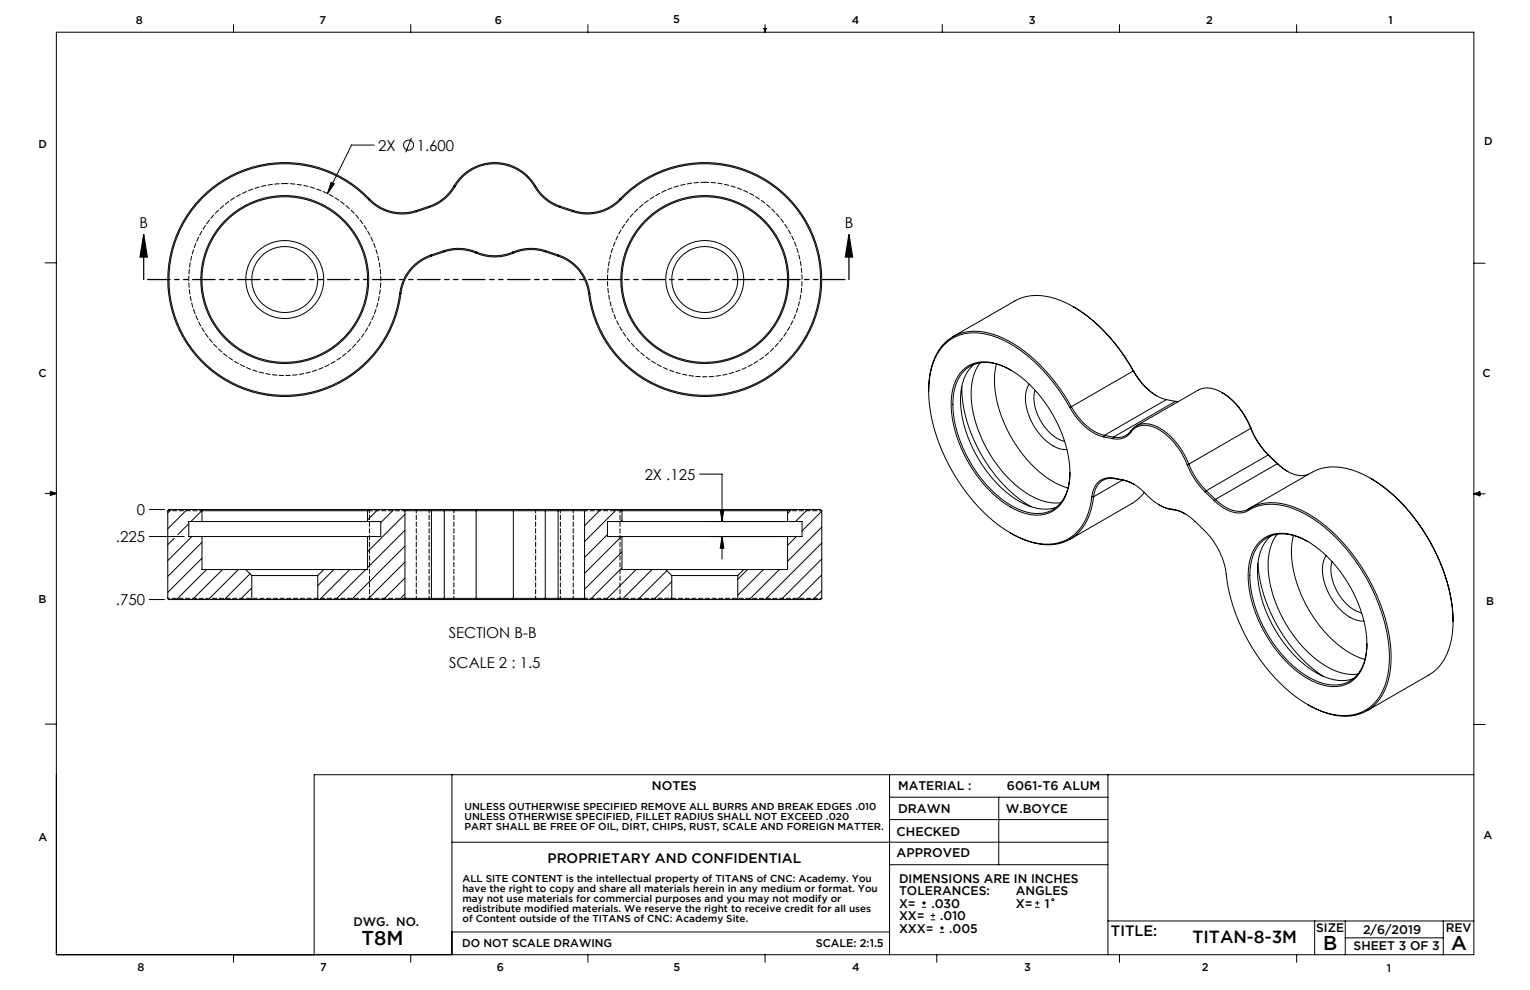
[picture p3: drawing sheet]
<svg xmlns="http://www.w3.org/2000/svg" width="432mm" height="279mm" viewBox="0 0 432 279" stroke-linecap="round" stroke-linejoin="round" font-family="sans-serif">
<g fill="none" stroke="#000" stroke-width=".28">
<path d="M15.9 9.1h400.1v260.3h-400.1zM65.9 6.9v2.2M115.9 6.9v2.2M165.9 6.9v2.2M215.6 8h.6l-.3 1.1zM215.7 8l.2 1.1M215.9 6.9v2.2M216 8l-.1 1.1M265.9 6.9v2.2M315.9 6.9v2.2M365.9 6.9v2.2M116.1 38.9l-1.6 4.1"/>
<path d="M93.4 51.4l.9 .5-1.9 2.7zM104 56.4a32.7 32.7 0 0 0-51 4.6 32.7 32.7 0 0 0 16.2 48.6 32.7 32.7 0 0 0 43.6-26.8M104 56.4a13 13 0 0 0 13.6 3.3M104.3 56.1a12.7 12.7 0 0 0 13.2 3.3M104.3 56.1a33 33 0 0 0-51.6 4.7 33 33 0 0 0 16.4 49.1 33 33 0 0 0 44.1-27.1M104.3 56.1l-.3 .3M105.6 40.9h-6.4l-6.8 13.7M117.5 59.4l.1 .3M121.1 58.2l.1 .3M121.1 58.2l-3.6 1.2M121.2 58.5l-3.6 1.2M128.1 52.5a12.7 12.7 0 0 1-7 5.7"/>
<path d="M128.1 52.5a13.3 13.3 0 0 1 23.1 0M128.1 52.5l.3 .2M128.4 52.7a13 13 0 0 1-7.2 5.8M128.4 52.7a13 13 0 0 1 22.5 0M150.9 52.7a13 13 0 0 0 7.1 5.8M151.2 52.5a12.7 12.7 0 0 0 7 5.7M151.2 52.5l-.3 .2M158 58.5l3.7 1.2M158.2 58.2l-.2 .3M158.2 58.2l3.6 1.2M161.8 59.4l-.1 .3M175 56.1a33 33 0 0 1 51.5 4.7 33 33 0 0 1-16.3 49.1 33 33 0 0 1-44.1-27.1"/>
<path d="M175 56.1a12.7 12.7 0 0 1-13.2 3.3M175 56.1l.2 .3M175.2 56.4a13 13 0 0 1-13.5 3.3M175.2 56.4a32.7 32.7 0 0 1 51 4.6 32.7 32.7 0 0 1-16.1 48.6 32.7 32.7 0 0 1-43.7-26.8M12.7 74.2h3.2M121.6 72a13 13 0 0 0-8.8 10.8M121.6 72l.2 .3M121.8 72.3a12.7 12.7 0 0 0-8.6 10.5M125.3 70.8a13 13 0 0 1 9.2 .3M125.3 70.8l.1 .3M125.3 70.8l-3.7 1.2M125.4 71.1a12.7 12.7 0 0 1 9 .4"/>
<path d="M125.4 71.1l-3.6 1.2M134.4 71.5a13.3 13.3 0 0 0 10.5 0M134.5 71.1a13 13 0 0 0 10.2 0M134.5 71.1l-.1 .4M144.7 71.1l.2 .4M153.9 71.1a12.7 12.7 0 0 0-9 .4M153.9 71.1l3.6 1.2M154 70.8a13 13 0 0 0-9.3 .3M154 70.8l3.6 1.2M154 70.8l-.1 .3M157.5 72.3a12.7 12.7 0 0 1 8.6 10.5M157.6 72a13 13 0 0 1 8.8 10.8"/>
<path d="M157.6 72l-.1 .3M416 74.3h3.1M112.8 82.8h.4M166.4 82.8h-.3M268.9 95l17.5-10.1a14.6 14.6 0 0 1 12.9-.1 44.2 44.2 0 0 1 20.5 19.9M302.9 86.6a47 47 0 0 1 17 18M262.1 110.4a19.1 19.1 0 0 1 4.7-13.8 12.9 12.9 0 0 1 13.6-2.2 39 39 0 0 1 18.6 15l3.4 5.4M271.4 109.1a42.5 42.5 0 0 0 15.8 31.4l3.8 2.5M271.6 104.6a9.5 9.5 0 0 1 10.4-1.7 32.2 32.2 0 0 1 16 15.8 29.7 29.7 0 0 1 3.6 18.5 9.2 9.2 0 0 1-12.6 7.6 29.8 29.8 0 0 1-15.3-13.6 32.2 32.2 0 0 1-5-20.3 11.6 11.6 0 0 1 2.9-6.3zM274.9 102.8a12.8 12.8 0 0 0-3.8 10.8 36.7 36.7 0 0 0 16.5 27.9 12.3 12.3 0 0 0 10.6 1.6M276.6 102.4a16.2 16.2 0 0 0-2.2 12.5 37.1 37.1 0 0 0 16.2 24.8 13.7 13.7 0 0 0 8.8 2.2M281.2 102.7a28.3 28.3 0 0 0 3.6 19.7 32.4 32.4 0 0 0 14.9 14.8l1.7 .5"/>
<path d="M285.3 104.5a12.2 12.2 0 0 0-10.9-1.5 10.6 10.6 0 0 0-5.4 9.6 35.9 35.9 0 0 0 10.9 25.8 20.4 20.4 0 0 0 12.3 6.5 8.8 8.8 0 0 0 9.3-7.6l.5-4M290.5 108.4a10.2 10.2 0 0 0 .1 9.4 14.5 14.5 0 0 0 9.1 9l1.4 .1M292.1 110.1a12.8 12.8 0 0 0 3.9 11.8l2.4 1.9 2.1 .8M301.9 115a45.7 45.7 0 0 0-18.8-19 15.3 15.3 0 0 0-14.4-.4 14.9 14.9 0 0 0-6.4 11.5 44.8 44.8 0 0 0 7.4 27.5 42.7 42.7 0 0 0 19.3 17.7 13.9 13.9 0 0 0 13.9-1.2 15.6 15.6 0 0 0 5.2-10.9M301.9 115a16.3 16.3 0 0 0 9.6 8.3M302.4 114.8a15.6 15.6 0 0 0 9.3 8.1M302.4 114.8l-.5 .2M319.8 104.7a15.6 15.6 0 0 0 9.4 8.1M319.8 104.7l-17.4 10.1M319.9 104.6a19.1 19.1 0 0 0 6.6 7.1M319.9 104.6l-.1 .1M329.2 112.8l-17.5 10.1"/>
<path d="M329.2 112.8l2.5 .5M331.7 113.3l-17.4 10.1M331.7 113.3l.8 .1M344.8 110.8a19.6 19.6 0 0 1 8.2 10M12.7 139.3h3.2M14.2 139l1.7 .3M14.2 138.7l1.7 .6-1.7 .5zM15.9 139.3l-1.7 .2M197.4 133.8h6.4v13.4M311.5 123.3l2.6 .5M311.7 122.9l-.2 .4M311.7 122.9l2.6 .5"/>
<path d="M314.3 123.4l-.2 .4M314.4 134.9a4.9 4.9 0 0 0-6.1 4.3l-.2 1M314.4 134.9l2.6 .5M314.4 134.9l.3 .2M314.7 135.1a5 5 0 0 0-6.1 5.1M314.7 135.1l2.6 .5M316.8 135.5l-8.2 4.7M317 135.4a14 14 0 0 1 7.4 5l2.7 2.1 1.9 .8 1.7 .4M317 135.4l.3 .2M317.3 135.6l2.7 1M319.2 122a4.8 4.8 0 0 1-5.1 1.8M319.2 122a5.2 5.2 0 0 1 6.9-1.2 19.1 19.1 0 0 1 9 10.3"/>
<path d="M319.2 121.6a5.4 5.4 0 0 1 7.2-1.3 19.6 19.6 0 0 1 9.1 10.7M319.2 121.6a4.6 4.6 0 0 1-4.9 1.8M319.2 121.6v.4M320.7 120.2l17.5-10.1a6.6 6.6 0 0 1 6.6 .7 20.6 20.6 0 0 1 8.2 10.1M322.9 139l-1.2 1.4-1.9 1.5-17.9 10.3M335.1 131.1a21.9 21.9 0 0 0 5 7.7M335.5 131a21.3 21.3 0 0 0 4.9 7.5M335.5 131l-.4 .1M340.1 138.8l2.6 2.5M340.4 138.5l-.3 .3M340.4 138.5l2.6 2.5M353 120.9a21.3 21.3 0 0 0 4.9 7.5"/>
<path d="M353 120.9l-17.5 10.1M353 120.8a21.9 21.9 0 0 0 5.1 7.7l-.2-.1M353 120.8v.1M357.9 128.4l-17.5 10.1M357.9 128.4l2.8 2.5M360.5 130.9a9.6 9.6 0 0 0 7.8 3.3l1.1-.4M360.5 130.9l-17.5 10.1M360.5 130.9h.2M360.7 130.9l2.7 2.2M386.7 135a51.1 51.1 0 0 1 22.2 31l1 5.6 .2 3.8M416 139.4h3.1M416 139.4l1.7-.6v1.1z"/>
<path d="M416 139.4l1.7 .2M417.7 139.1l-1.7 .3M42.1 143.8h4.3M42.1 151.4h9.9M48.3 143.8l-1 .9M49.1 151.9l-1.8 1.8M52.8 143.8l-5.5 5.4M53.3 147.8l-3.2 3.1M54.1 151.4l-6.8 6.8M56.7 143.8h47.4M56.7 143.8h-9l-.4 .3v24.8l.4 .3h23.4M56.7 143.8l.3 .3"/>
<path d="M57 144.1l-3.1 3.1M57 153.1l-9.7 9.6M57 157.5l-9.7 9.7M57 144.1h46.7M57 147.2h46.7M57 151.4h46.7M57 147.2h-3.7v4.2h3.7M57 144.1v3.1M57 151.4v9.3h12.4M103.7 147.2h3.8v4.2h-3.8M103.7 144.1v3.1M103.7 151.4v9.3h-12.3"/>
<path d="M104.1 143.8h9.8M104.1 143.8l-.4 .3M106.7 143.8l-3 2.9M111.2 143.8l-3.7 3.7M113.9 143.8l.4 .3M113.9 143.8h7.7M114.3 145.2l-10.6 10.5M114.3 149.7l-10.6 10.5M114.3 154.1l-15.1 15.1M114.3 158.6l-10.6 10.6M114.3 144.1h7.5M114.3 144.1v24.8"/>
<path d="M121.6 143.8h3.7M121.6 143.8l.2 .3M121.8 144.1v24.8M121.8 144.1h3.6M125.3 143.8h9.2M125.3 143.8l.1 .3M125.4 144.1h9M125.4 144.1v24.8M134.4 144.1h10.5M134.4 144.1v24.8M134.5 143.8h10.2M134.5 143.8l-.1 .3"/>
<path d="M144.7 143.8h9.3M144.7 143.8l.2 .3M144.9 144.1h9M144.9 144.1v24.8M153.9 144.1h3.6M153.9 144.1v24.8M154 143.8h3.6M154 143.8l-.1 .3M157.5 144.1h7.5M157.5 144.1v24.8M157.6 143.8h7.8M157.6 143.8l-.1 .3"/>
<path d="M165 144.1v24.8M165.4 143.8l-.4 .3M165.4 143.8h9.8M169.5 143.8l-4.5 4.5M171.4 150.9l-6.4 6.4M174 143.8l-9 9M175.2 143.8h47.4M175.2 143.8l.3 .3M175.4 151.4l-10.4 10.4M175.5 146.8l-.4 .4M175.5 155.8l-10.5 10.5M175.5 144.1h46.8"/>
<path d="M175.5 147.2h46.8M175.5 151.4h46.8M175.5 147.2h-4.1v4.2h4.1M175.5 144.1v3.1M175.5 151.4v9.3h12.4M200.6 151.4h20.4M200.6 147.2h20.4M203.3 143.9h1l-.5 3.3zM203.8 151.4l.5 3.3h-1zM203.8 151.4v6.4M222.3 147.2h4.1v4.2h-4.1M222.3 144.1v3.1"/>
<path d="M222.3 151.4v9.3h-12.4M222.6 143.8h9l.3 .3v24.8l-.3 .3h-23.4M222.6 143.8l-.3 .3M223.4 143.8l-1.1 1.1M224.8 151.4l-2.5 2.5M227.9 143.8l-3.4 3.4M231.9 144.3l-5.5 5.5M231.9 148.8l-9.6 9.6M231.9 153.3l-15.9 15.9M231.9 157.7l-11.4 11.5M308.1 140.2h.5M308.6 140.2a14.9 14.9 0 0 1-7.3 12.4 15.7 15.7 0 0 1-13.5-.8l-2.6-1.4"/>
<path d="M327.1 142.5l.2 .1a9 9 0 0 0 3.8 1.3M330.7 143.7a11.4 11.4 0 0 1 6.6 3.5 23.4 23.4 0 0 1 8.6 13.7 52.2 52.2 0 0 0 22.3 37.4 18.6 18.6 0 0 0 15.2 3 13.1 13.1 0 0 0 8.3-11 41.5 41.5 0 0 0-5.1-25.4 47.6 47.6 0 0 0-18.5-19.9 16.6 16.6 0 0 0-14.8-1.5l-1 .6M330.7 143.7l.4 .2M331.1 143.9l1.5 .3 1.9 .8M342.7 141.3a9.9 9.9 0 0 0 8.1 3.4l1.5-.6M343 141a9.6 9.6 0 0 0 7.8 3.3l1.5-.7M343 141l-.3 .3M352.3 143.6a14.3 14.3 0 0 1 13.1-.4 43.1 43.1 0 0 1 19.5 17.8 47.2 47.2 0 0 1 7.7 26.2 16.1 16.1 0 0 1-6.6 13.3 14.5 14.5 0 0 1-13.1 .2l-3.9-1.9M352.3 143.6v.5M352.7 143.4l17.5-10.1a14.4 14.4 0 0 1 12.7-.2 43.1 43.1 0 0 1 19.5 17.8 47.2 47.2 0 0 1 7.6 26.2 16.1 16.1 0 0 1-6.5 13.3l-17.7 10.2M355 158.9a43.4 43.4 0 0 0 18.4 32M355.4 153a9.5 9.5 0 0 1 10.5-1.7 32.2 32.2 0 0 1 15.9 15.8 29.7 29.7 0 0 1 3.6 18.5 9.2 9.2 0 0 1-12.6 7.6 29.8 29.8 0 0 1-15.3-13.6 32.2 32.2 0 0 1-5-20.3 11.6 11.6 0 0 1 2.9-6.3z"/>
<path d="M358.7 151.2a12.8 12.8 0 0 0-3.8 10.8 36.7 36.7 0 0 0 16.5 27.8 12.3 12.3 0 0 0 10.6 1.7M360.4 150.8a16.2 16.2 0 0 0-2.2 12.5 37 37 0 0 0 16.2 24.8 13.7 13.7 0 0 0 8.8 2.2M365 151.1a28.3 28.3 0 0 0 3.7 19.7 32.4 32.4 0 0 0 14.8 14.7l1.7 .6M369.1 152.9a12.2 12.2 0 0 0-10.8-1.5 10.6 10.6 0 0 0-5.5 9.6 35.9 35.9 0 0 0 10.9 25.7 20.4 20.4 0 0 0 12.3 6.6 8.8 8.8 0 0 0 9.3-7.7l.5-3.9M374.3 156.8a10.2 10.2 0 0 0 .1 9.4 14.5 14.5 0 0 0 9.2 9l1.3 .1M375.9 158.5a12.8 12.8 0 0 0 4 11.8l2.3 1.8 2.1 .9M42.1 169.2h4.3M58.3 160.7l-8.5 8.5M62.8 160.7l-8.5 8.5M67.3 160.7l-8.5 8.5M69.4 160.7h22M69.4 160.7l1.7 1.7"/>
<path d="M70.6 161.9l-7.3 7.3M71.1 165.9l-3.3 3.3M71.1 162.4h18.6M71.1 169.2h18.6M71.1 162.4v6.8M89.7 169.2h24.2M89.7 162.4v6.8M91.4 160.7l-1.7 1.7M94.2 160.7l-4.5 4.6M98.7 160.7l-8.5 8.5M103.2 160.7l-8.5 8.5M113.9 169.2h7.7"/>
<path d="M114.3 163.1l-6.1 6.1M114.3 167.6l-1.6 1.6M114.3 168.9h7.5M114.3 168.9l-.4 .3M121.6 169.2h3.7M121.8 168.9l-.2 .3M121.8 168.9h3.6M125.3 169.2h9.2M125.4 168.9h9M125.4 168.9l-.1 .3M134.4 168.9h10.5M134.4 168.9l.1 .3"/>
<path d="M134.5 169.2h10.2M144.7 169.2h9.3M144.9 168.9h9M144.9 168.9l-.2 .3M153.9 168.9h3.6M153.9 168.9l.1 .3M154 169.2h3.6M157.5 168.9h7.5M157.5 168.9l.1 .3M157.6 169.2h7.8M165 168.9l.4 .3M165.4 169.2h24.2"/>
<path d="M175.5 160.2l-8.9 9M179.5 160.7l-8.4 8.5M184 160.7l-8.4 8.5M187.9 160.7h22M187.9 160.7l1.7 1.7M188.2 161l-8.2 8.2M189.6 164.2l-5.1 5M189.6 168.6l-.6 .6M189.6 162.4h18.6M189.6 169.2h18.6M189.6 162.4v6.8M208.2 162.4v6.8"/>
<path d="M209.9 160.7l-1.7 1.7M211 160.7l-2.8 2.8M215.5 160.7l-7.3 7.3M219.9 160.7l-8.4 8.5M231.9 162.2l-7 7M231.9 166.7l-2.5 2.5M12.7 204.4h3.2M127.5 218.6v50.8M251.1 218.6v50.8M312.7 218.6v50.8M416 204.5h3.1M416 218.6h-327.3v50.8"/>
<path d="M127.5 237.7h185.2M251.1 231.3h61.6M251.1 225h61.6M281.9 225v19M251.1 244h61.6M260.2 256.1h1.2M260.2 254.8h1.2M260.8 254.2v1.3M262.7 259.6h1.2M262.7 258.4h1.2M263.3 257.8v1.2M292.1 256.1h1.3"/>
<path d="M292.1 254.8h1.3M292.8 254.2v1.3M312.7 259.9h103.3M371 259.9v9.5M379.7 259.9v9.5M407.3 259.9v9.5M65.9 269.4v2.2M115.9 269.4v2.2M127.5 263h123.6M165.9 269.4v2.2M215.9 269.4v2.2M264.4 269.4v2.2"/>
<path d="M265.2 263.1h1.3M265.2 261.9h1.3M265.8 261.3v1.2M315.9 269.4v2.2M365.9 269.4v2.2M379.7 264.7h27.6"/>
<circle cx="115.3" cy="41" r="1.41"/>
<circle cx="80.4" cy="78.9" r="23.7"/>
<circle cx="80.4" cy="78.9" r="9.3"/>
<circle cx="80.4" cy="78.9" r="11"/>
<circle cx="80.4" cy="78.9" r="23.4"/>
<circle cx="198.9" cy="78.9" r="23.7"/>
<circle cx="198.9" cy="78.9" r="9.3"/>
<circle cx="198.9" cy="78.9" r="11"/>
<circle cx="198.9" cy="78.9" r="23.4"/>
<circle cx="297.1" cy="253.9" r=".31"/>
</g>
<path d="M40.6 66.2l1 6.3h-2.1zM40.6 66.2v12.7M239.6 66.2l1 6.3h-2zM239.6 66.2v12.7" fill="none" stroke="#000" stroke-width=".35"/>
<path d="M239.6 78.9h-199" fill="none" stroke="#000" stroke-width=".35" stroke-dasharray="6.3 1.3 1.3 1.3 1.3 1.3" stroke-dashoffset="-1.1"/>
<g fill="#000">
<path d="M93.4 51.4l-1 3.2 1.9-2.7zM203.3 143.9h1l-.5 3.3zM203.8 151.4l.5 3.3h-1z"/>
<path d="M239.6 66.2l1 6.3h-2zM40.6 66.2l1 6.3h-2.1z"/>
</g>
<path d="M80.4 51.8a27.1 27.1 0 0 1 23.7 40.1 27.1 27.1 0 0 1-46.5 1.6 27.1 27.1 0 0 1 20.9-41.6l1.9-.1" fill="none" stroke="#000" stroke-width=".28" stroke-dasharray="1.3 .6" stroke-dashoffset=".3"/>
<path d="M198.9 51.4a27.5 27.5 0 0 1 24.1 40.7 27.5 27.5 0 0 1-47.2 1.6 27.5 27.5 0 0 1 21.2-42.2l1.9-.1" fill="none" stroke="#000" stroke-width=".28" stroke-dasharray="1.3 .6" stroke-dashoffset=".1"/>
<g fill="none" stroke="#000" stroke-width=".28" stroke-dasharray="1.3 .6">
<path d="M104.3 56.1l-.3 .3M117.5 59.4l.1 .3M121.1 58.2l.1 .3M128.1 52.5l.3 .2M151.2 52.5l-.3 .2M158.2 58.2l-.2 .3M161.8 59.4l-.1 .3M175 56.1l.2 .3M121.8 72.3l-.2-.3M125.3 70.8l.1 .3M134.4 71.5l.1-.4M144.9 71.5l-.2-.4"/>
<path d="M153.9 71.1l.1-.3M157.5 72.3l.1-.3M113.2 82.8h-.4M166.1 82.8h.3M103.7 144.1h.6M104 143.8l.3 .3M117.6 143.8l-.1 .3M121.2 143.8l-.1 .3M128.4 143.8l-.3 .3M150.9 143.8l.3 .3M158 143.8l.2 .3M161.7 143.8l.1 .3"/>
<path d="M175 144.1h.5M175.2 143.8l-.2 .3M104.3 168.9l-.3 .3M117.5 168.9l.1 .3M121.1 168.9l.1 .3M128.1 168.9l.3 .3M151.2 168.9l-.3 .3M158.2 168.9l-.2 .3M161.8 168.9l-.1 .3M175 168.9l.2 .3"/>
</g>
<path d="M47.3 144.1h9.7M222.3 144.1h9.6" fill="none" stroke="#000" stroke-width=".28" stroke-dasharray="1.3 .6" stroke-dashoffset=".6"/>
<path d="M104.3 144.1v24.8M117.5 144.1v24.8M121.1 144.1v24.8M128.1 144.1v24.8M151.2 144.1v24.8M158.2 144.1v24.8M161.8 144.1v24.8M175 144.1v24.8M47.3 168.9h57M175 168.9h56.9" fill="none" stroke="#000" stroke-width=".28" stroke-dasharray="1.3 .6" stroke-dashoffset=".7"/>
<path d="M104.3 144.1h10M165 144.1h10M104.3 168.9h10M165 168.9h10" fill="none" stroke="#000" stroke-width=".28" stroke-dasharray="1.3 .6" stroke-dashoffset=".4"/>
<g font-size="5.6">
<text x="102" y="266.6">T8M</text>
<text x="373.4" y="268.2">B</text>
<text x="409.6" y="268.2">A</text>
</g>
<text font-size="4.9" x="336.5" y="266.2">TITAN-8-3M</text>
<g font-size="4.2">
<text x="106.8" y="42.5">2X</text>
<text x="117.6" y="42.5">1.600</text>
<text x="39.4" y="64.4">B</text>
<text x="238.4" y="64.4">B</text>
<text x="181.9" y="135.4">2X .125</text>
<text x="38.6" y="145.4">0</text>
<text x="32.7" y="153">.225</text>
<text x="32.7" y="170.8">.750</text>
<text x="126.6" y="180.1">SECTION B-B</text>
<text x="126.7" y="188.4">SCALE 2 : 1.5</text>
<text x="313.5" y="264.2">TITLE:</text>
</g>
<text font-size="3.9" x="154.5" y="243.5">PROPRIETARY AND CONFIDENTIAL</text>
<g font-size="3.5">
<text x="184" y="223">NOTES</text>
<text x="253.5" y="223.1">MATERIAL :</text>
<text x="284.2" y="223">6061-T6 ALUM</text>
<text x="253.4" y="229.4">DRAWN</text>
<text x="283.8" y="229.4">W.BOYCE</text>
<text x="253" y="235.8">CHECKED</text>
<text x="253" y="242">APPROVED</text>
<text x="253.7" y="249.1">DIMENSIONS ARE IN INCHES</text>
<text x="253.7" y="252.6">TOLERANCES:</text>
<text x="253.7" y="256.1">X=</text>
<text x="262.9" y="256.1">.030</text>
<text x="286.7" y="252.6">ANGLES</text>
<text x="286.7" y="256.1">X=</text>
<text x="294.8" y="256.1">1</text>
<text x="99.7" y="261.5">DWG. NO.</text>
<text x="253.7" y="263.2">XXX=</text>
<text x="253.7" y="259.7">XX=</text>
<text x="265.4" y="259.7">.010</text>
<text x="267.9" y="263.2">.005</text>
<text x="371.5" y="263.2">SIZE</text>
<text x="384.7" y="263.5">2/6/2019</text>
<text x="408" y="263.2">REV</text>
<text x="382" y="268.2">SHEET 3 OF 3</text>
</g>
<g font-size="3.2">
<text x="38.3" y="6.8">8</text>
<text x="90.2" y="6.8">7</text>
<text x="139.7" y="6.6">6</text>
<text x="190" y="6.6">5</text>
<text x="240.4" y="6.7">4</text>
<text x="290.4" y="6.8">3</text>
<text x="340.4" y="6.7">2</text>
<text x="391.9" y="6.8">1</text>
<text x="10.9" y="41.7">D</text>
<text x="418.9" y="40.8">D</text>
<text x="10.9" y="106.4">C</text>
<text x="418.4" y="106.5">C</text>
<text x="10.8" y="170.3">B</text>
<text x="419.4" y="170.7">B</text>
<text x="10.8" y="237.3">A</text>
<text x="418.6" y="236.9">A</text>
<text x="130.4" y="267.2">DO NOT SCALE DRAWING</text>
<text x="230.2" y="267.1">SCALE: 2:1.5</text>
<text x="38.8" y="273.9">8</text>
<text x="90.4" y="273.9">7</text>
<text x="140.2" y="273.9">6</text>
<text x="190.1" y="274">5</text>
<text x="240.5" y="273.9">4</text>
<text x="289" y="274">3</text>
<text x="339.1" y="274">2</text>
<text x="391.4" y="274.2">1</text>
</g>
<g font-size="2.8">
<text x="131.1" y="228.7">UNLESS OUTHERWISE SPECIFIED REMOVE ALL BURRS AND BREAK EDGES .010</text>
<text x="131.1" y="231.6">UNLESS OTHERWISE SPECIFIED, FILLET RADIUS SHALL NOT EXCEED .020</text>
<text x="131.1" y="234.4">PART SHALL BE FREE OF OIL, DIRT, CHIPS, RUST, SCALE AND FOREIGN MATTER.</text>
<text x="130.5" y="248.9">ALL SITE CONTENT is the intellectual property of TITANS of CNC: Academy. You</text>
<text x="130.5" y="251.8">have the right to copy and share all materials herein in any medium or format. You</text>
<text x="130.5" y="254.6">may not use materials for commercial purposes and you may not modify or</text>
<text x="130.5" y="257.4">redistribute modified materials. We reserve the right to receive credit for all uses</text>
<text x="130.5" y="260.2">of Content outside of the TITANS of CNC: Academy Site.</text>
</g>
</svg>
